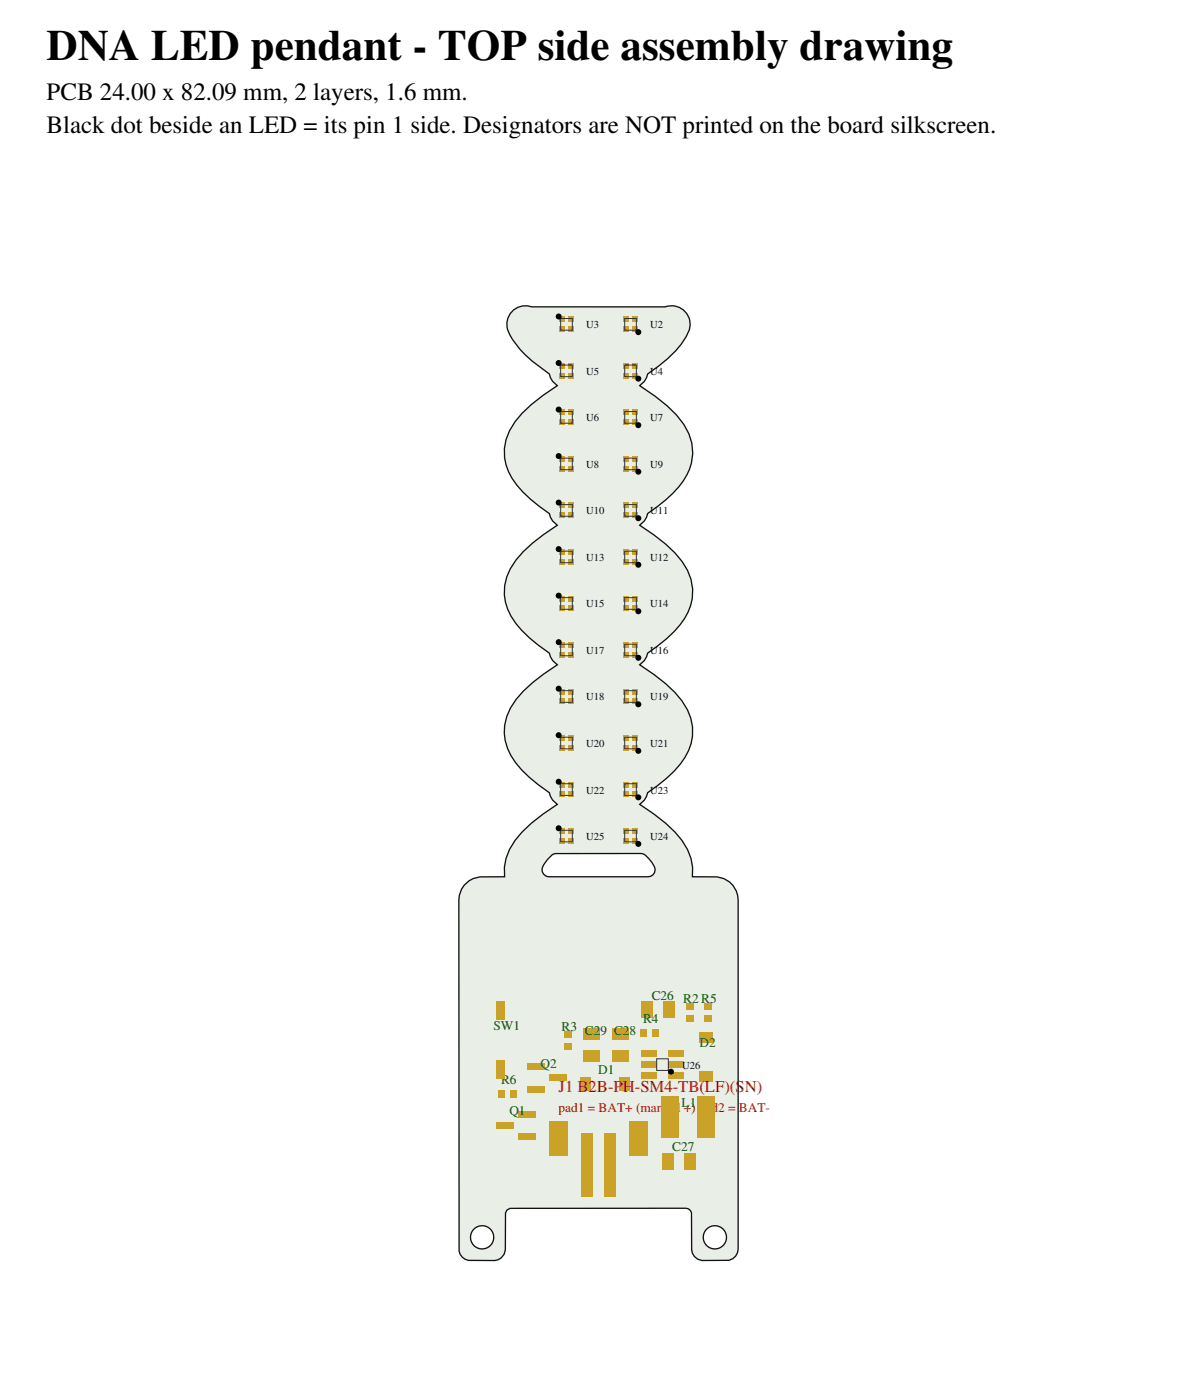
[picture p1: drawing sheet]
<svg xmlns="http://www.w3.org/2000/svg" width="127mm" height="149mm" viewBox="0 0 127 149" stroke-linecap="round" stroke-linejoin="round" font-family="sans-serif">
<path d="M54.5 32.9a1.98 1.98 0 0 1 1.9-.3h14.2a2.01 2.01 0 0 1 2.3 .7 2.01 2.01 0 0 1-.1 2.5 12 12 0 0 1-4.1 3.9l-.3 .8-.5 .4a15.3 15.3 0 0 1 4.7 4.2 5.3 5.3 0 0 1-.6 6.6 15.7 15.7 0 0 1-3.3 2.8l-.3 .8-.5 .5a16.2 16.2 0 0 1 4.5 3.8 5.2 5.2 0 0 1-.2 6.7 15.4 15.4 0 0 1-3.5 3l-.3 .8-.5 .5a16.2 16.2 0 0 1 4.5 3.8 5.2 5.2 0 0 1-.2 6.7 15.3 15.3 0 0 1-3.5 3.1l-.3 .7-.5 .5a16.2 16.2 0 0 1 4.5 3.8 5.3 5.3 0 0 1 1.1 3.9h2.6a2.47 2.47 0 0 1 2.2 2.5v37a1.24 1.24 0 0 1-1 1.2h-2.8a1.23 1.23 0 0 1-1.1-1.1v-3.9a.62 .62 0 0 0-.6-.5h-18.7l-.3 .1-.2 .4v3.9a1.23 1.23 0 0 1-1.1 1.1h-2.8a1.23 1.23 0 0 1-1-1v-37.2a2.47 2.47 0 0 1 2.2-2.5h2.6a5.6 5.6 0 0 1 1.9-4.8l1-.9 2.7-2-.5-.5-.3-.7a13.3 13.3 0 0 1-4.1-4 5.1 5.1 0 0 1 .6-6 16.9 16.9 0 0 1 4.3-3.6l-.5-.5-.3-.8a13.3 13.3 0 0 1-4.1-3.9 5.1 5.1 0 0 1 .6-6 16.9 16.9 0 0 1 4.3-3.6l-.5-.5-.3-.8a11.5 11.5 0 0 1-4.3-4.4 5.1 5.1 0 0 1 .6-5.3 16.2 16.2 0 0 1 4.5-3.9l-.5-.4-.3-.8a12.3 12.3 0 0 1-4.2-4.2 2.02 2.02 0 0 1 .4-2.6zM49.9 131.4a1.25 1.25 0 0 0 2.5 0 1.25 1.25 0 0 0-2.5 0zM74.6 131.4a1.25 1.25 0 0 0 2.5 0 1.25 1.25 0 0 0-2.5 0zM58.6 90.8a2.42 2.42 0 0 0-1.1 1.5 .74 .74 0 0 0 .8 .8h10.5a.74 .74 0 0 0 .6-1.1l-.2-.4a1.75 1.75 0 0 0-1.2-1h-9.1z" fill-rule="evenodd" fill="#e9efe6"/>
<g fill="none" stroke="#111" stroke-width=".14">
<path d="M54.5 32.9a1.98 1.98 0 0 1 1.9-.3h14.2a2.01 2.01 0 0 1 2.3 .7 2.01 2.01 0 0 1-.1 2.5 12 12 0 0 1-4.1 3.9l-.3 .8-.5 .4a15.3 15.3 0 0 1 4.7 4.2 5.3 5.3 0 0 1-.6 6.6 15.7 15.7 0 0 1-3.3 2.8l-.3 .8-.5 .5a16.2 16.2 0 0 1 4.5 3.8 5.2 5.2 0 0 1-.2 6.7 15.4 15.4 0 0 1-3.5 3l-.3 .8-.5 .5a16.2 16.2 0 0 1 4.5 3.8 5.2 5.2 0 0 1-.2 6.7 15.3 15.3 0 0 1-3.5 3.1l-.3 .7-.5 .5a16.2 16.2 0 0 1 4.5 3.8 5.3 5.3 0 0 1 1.1 3.9h2.6a2.47 2.47 0 0 1 2.2 2.5v37a1.24 1.24 0 0 1-1 1.2h-2.8a1.23 1.23 0 0 1-1.1-1.1v-3.9a.62 .62 0 0 0-.6-.5h-18.7l-.3 .1-.2 .4v3.9a1.23 1.23 0 0 1-1.1 1.1h-2.8a1.23 1.23 0 0 1-1-1v-37.2a2.47 2.47 0 0 1 2.2-2.5h2.6a5.6 5.6 0 0 1 1.9-4.8l1-.9 2.7-2-.5-.5-.3-.7a13.3 13.3 0 0 1-4.1-4 5.1 5.1 0 0 1 .6-6 16.9 16.9 0 0 1 4.3-3.6l-.5-.5-.3-.8a13.3 13.3 0 0 1-4.1-3.9 5.1 5.1 0 0 1 .6-6 16.9 16.9 0 0 1 4.3-3.6l-.5-.5-.3-.8a11.5 11.5 0 0 1-4.3-4.4 5.1 5.1 0 0 1 .6-5.3 16.2 16.2 0 0 1 4.5-3.9l-.5-.4-.3-.8a12.3 12.3 0 0 1-4.2-4.2 2.02 2.02 0 0 1 .4-2.6zM58.6 90.8l.3-.2h9.1a1.1 1.1 0 0 1 .9 .6 1.49 1.49 0 0 1 .5 1.4l-.1 .3-.5 .2h-10.5a.76 .76 0 0 1-.7-.5 .76 .76 0 0 1 .1-.8l.4-.5z"/>
<circle cx="51.2" cy="131.4" r="1.23"/>
<circle cx="75.8" cy="131.4" r="1.23"/>
</g>
<g fill="#c9a227">
<path d="M68.1 106.3h1.2v1.8h-1.2z"/>
<path d="M70.4 106.3h1.2v1.8h-1.2z"/>
<path d="M70.2 122.4h1.3v1.8h-1.3z"/>
<path d="M72.6 122.4h1.2v1.8h-1.2z"/>
<path d="M65 109.2h1.7v1.2h-1.7z"/>
<path d="M65 111.5h1.7v1.3h-1.7z"/>
<path d="M61.9 109.1h1.8v1.3h-1.8z"/>
<path d="M61.9 111.5h1.8v1.2h-1.8z"/>
<path d="M61.6 114.4h1.1v1.5h-1.1z"/>
<path d="M65.7 114.4h1.1v1.5h-1.1z"/>
<path d="M74.2 113.7h1.5v1.1h-1.5z"/>
<path d="M74.2 109.6h1.5v1.1h-1.5z"/>
<path d="M61.6 120.2h1.3v6.8h-1.3z"/>
<path d="M64.1 120.2h1.3v6.8h-1.3z"/>
<path d="M58.3 119h2v3.7h-2z"/>
<path d="M66.7 119h2v3.7h-2z"/>
<path d="M74 116.4h1.8v4.4h-1.8z"/>
<path d="M70.2 116.4h1.9v4.4h-1.9z"/>
<path d="M55 120.2h1.8v.8h-1.8z"/>
<path d="M55 117.9h1.8v.7h-1.8z"/>
<path d="M52.7 119.1h1.8v.7h-1.8z"/>
<path d="M56 112.9h1.8v.7h-1.8z"/>
<path d="M56 115.2h1.8v.8h-1.8z"/>
<path d="M58.3 114.1h1.8v.7h-1.8z"/>
<path d="M72.8 107.8h.8v.7h-.8z"/>
<path d="M72.8 106.6h.8v.6h-.8z"/>
<path d="M59.9 109.5h.8v.7h-.8z"/>
<path d="M59.9 110.8h.8v.7h-.8z"/>
<path d="M69.2 109.3h.7v.8h-.7z"/>
<path d="M68 109.3h.6v.8h-.6z"/>
<path d="M74.7 106.6h.8v.6h-.8z"/>
<path d="M74.7 107.8h.8v.7h-.8z"/>
<path d="M54.2 115.7h.6v.8h-.6z"/>
<path d="M52.9 115.7h.7v.8h-.7z"/>
<path d="M52.6 106.3h.9v2h-.9z"/>
<path d="M52.6 112.6h.9v2h-.9z"/>
<path d="M59.3 53.4h.6v.5h-.6z"/>
<path d="M60.3 53.4h.6v.5h-.6z"/>
<path d="M59.3 54.4h.6v.6h-.6z"/>
<path d="M60.3 54.4h.6v.6h-.6z"/>
</g>
<path d="M59.5 53.6h1.2v1.2h-1.2z" fill="none" stroke="#333" stroke-width=".11"/>
<circle cx="59.3" cy="53.4" r=".32" fill="#000"/>
<g fill="#c9a227">
<path d="M67.1 54.4h.6v.6h-.6z"/>
<path d="M66.1 54.4h.6v.6h-.6z"/>
<path d="M67.1 53.4h.6v.5h-.6z"/>
<path d="M66.1 53.4h.6v.5h-.6z"/>
</g>
<path d="M66.3 53.6h1.2v1.2h-1.2z" fill="none" stroke="#333" stroke-width=".11"/>
<circle cx="67.7" cy="55" r=".32" fill="#000"/>
<g fill="#c9a227">
<path d="M67.1 59.4h.6v.5h-.6z"/>
<path d="M66.1 59.4h.6v.5h-.6z"/>
<path d="M67.1 58.3h.6v.6h-.6z"/>
<path d="M66.1 58.3h.6v.6h-.6z"/>
</g>
<path d="M66.3 58.5h1.2v1.2h-1.2z" fill="none" stroke="#333" stroke-width=".11"/>
<circle cx="67.7" cy="60" r=".32" fill="#000"/>
<g fill="#c9a227">
<path d="M59.3 58.3h.6v.6h-.6z"/>
<path d="M60.3 58.3h.6v.6h-.6z"/>
<path d="M59.3 59.4h.6v.5h-.6z"/>
<path d="M60.3 59.4h.6v.5h-.6z"/>
</g>
<path d="M59.5 58.5h1.2v1.2h-1.2z" fill="none" stroke="#333" stroke-width=".11"/>
<circle cx="59.3" cy="58.3" r=".32" fill="#000"/>
<g fill="#c9a227">
<path d="M67.1 64.3h.6v.6h-.6z"/>
<path d="M66.1 64.3h.6v.6h-.6z"/>
<path d="M67.1 63.3h.6v.5h-.6z"/>
<path d="M66.1 63.3h.6v.5h-.6z"/>
</g>
<path d="M66.3 63.4h1.2v1.3h-1.2z" fill="none" stroke="#333" stroke-width=".11"/>
<circle cx="67.7" cy="64.9" r=".32" fill="#000"/>
<g fill="#c9a227">
<path d="M59.3 63.3h.6v.5h-.6z"/>
<path d="M60.3 63.3h.6v.5h-.6z"/>
<path d="M59.3 64.3h.6v.6h-.6z"/>
<path d="M60.3 64.3h.6v.6h-.6z"/>
</g>
<path d="M59.5 63.4h1.2v1.3h-1.2z" fill="none" stroke="#333" stroke-width=".11"/>
<circle cx="59.3" cy="63.2" r=".32" fill="#000"/>
<g fill="#c9a227">
<path d="M67.1 69.2h.6v.6h-.6z"/>
<path d="M66.1 69.2h.6v.6h-.6z"/>
<path d="M67.1 68.2h.6v.6h-.6z"/>
<path d="M66.1 68.2h.6v.6h-.6z"/>
</g>
<path d="M66.3 68.4h1.2v1.2h-1.2z" fill="none" stroke="#333" stroke-width=".11"/>
<circle cx="67.7" cy="69.8" r=".32" fill="#000"/>
<g fill="#c9a227">
<path d="M59.3 68.2h.6v.6h-.6z"/>
<path d="M60.3 68.2h.6v.6h-.6z"/>
<path d="M59.3 69.2h.6v.6h-.6z"/>
<path d="M60.3 69.2h.6v.6h-.6z"/>
</g>
<path d="M59.5 68.4h1.2v1.2h-1.2z" fill="none" stroke="#333" stroke-width=".11"/>
<circle cx="59.3" cy="68.2" r=".32" fill="#000"/>
<g fill="#c9a227">
<path d="M59.3 73.1h.6v.6h-.6z"/>
<path d="M60.3 73.1h.6v.6h-.6z"/>
<path d="M59.3 74.2h.6v.5h-.6z"/>
<path d="M60.3 74.2h.6v.5h-.6z"/>
</g>
<path d="M59.5 73.3h1.2v1.3h-1.2z" fill="none" stroke="#333" stroke-width=".11"/>
<circle cx="59.3" cy="73.1" r=".32" fill="#000"/>
<g fill="#c9a227">
<path d="M67.1 74.2h.6v.5h-.6z"/>
<path d="M66.1 74.2h.6v.5h-.6z"/>
<path d="M67.1 73.1h.6v.6h-.6z"/>
<path d="M66.1 73.1h.6v.6h-.6z"/>
</g>
<path d="M66.3 73.3h1.2v1.3h-1.2z" fill="none" stroke="#333" stroke-width=".11"/>
<circle cx="67.7" cy="74.8" r=".32" fill="#000"/>
<g fill="#c9a227">
<path d="M67.1 34.7h.6v.5h-.6z"/>
<path d="M66.1 34.7h.6v.5h-.6z"/>
<path d="M67.1 33.6h.6v.6h-.6z"/>
<path d="M66.1 33.6h.6v.6h-.6z"/>
</g>
<path d="M66.3 33.8h1.2v1.2h-1.2z" fill="none" stroke="#333" stroke-width=".11"/>
<circle cx="67.7" cy="35.3" r=".32" fill="#000"/>
<g fill="#c9a227">
<path d="M59.3 78.1h.6v.5h-.6z"/>
<path d="M60.3 78.1h.6v.5h-.6z"/>
<path d="M59.3 79.1h.6v.6h-.6z"/>
<path d="M60.3 79.1h.6v.6h-.6z"/>
</g>
<path d="M59.5 78.3h1.2v1.2h-1.2z" fill="none" stroke="#333" stroke-width=".11"/>
<circle cx="59.3" cy="78" r=".32" fill="#000"/>
<g fill="#c9a227">
<path d="M67.1 79.1h.6v.6h-.6z"/>
<path d="M66.1 79.1h.6v.6h-.6z"/>
<path d="M67.1 78.1h.6v.5h-.6z"/>
<path d="M66.1 78.1h.6v.5h-.6z"/>
</g>
<path d="M66.3 78.3h1.2v1.2h-1.2z" fill="none" stroke="#333" stroke-width=".11"/>
<circle cx="67.7" cy="79.7" r=".32" fill="#000"/>
<g fill="#c9a227">
<path d="M59.3 83h.6v.6h-.6z"/>
<path d="M60.3 83h.6v.6h-.6z"/>
<path d="M59.3 84.1h.6v.5h-.6z"/>
<path d="M60.3 84.1h.6v.5h-.6z"/>
</g>
<path d="M59.5 83.2h1.2v1.2h-1.2z" fill="none" stroke="#333" stroke-width=".11"/>
<circle cx="59.3" cy="83" r=".32" fill="#000"/>
<g fill="#c9a227">
<path d="M67.1 84.1h.6v.5h-.6z"/>
<path d="M66.1 84.1h.6v.5h-.6z"/>
<path d="M67.1 83h.6v.6h-.6z"/>
<path d="M66.1 83h.6v.6h-.6z"/>
</g>
<path d="M66.3 83.2h1.2v1.2h-1.2z" fill="none" stroke="#333" stroke-width=".11"/>
<circle cx="67.7" cy="84.6" r=".32" fill="#000"/>
<g fill="#c9a227">
<path d="M67.1 89h.6v.6h-.6z"/>
<path d="M66.1 89h.6v.6h-.6z"/>
<path d="M67.1 88h.6v.5h-.6z"/>
<path d="M66.1 88h.6v.5h-.6z"/>
</g>
<path d="M66.3 88.1h1.2v1.3h-1.2z" fill="none" stroke="#333" stroke-width=".11"/>
<circle cx="67.7" cy="89.6" r=".32" fill="#000"/>
<g fill="#c9a227">
<path d="M59.3 88h.6v.5h-.6z"/>
<path d="M60.3 88h.6v.5h-.6z"/>
<path d="M59.3 89h.6v.6h-.6z"/>
<path d="M60.3 89h.6v.6h-.6z"/>
</g>
<path d="M59.5 88.1h1.2v1.3h-1.2z" fill="none" stroke="#333" stroke-width=".11"/>
<circle cx="59.3" cy="87.9" r=".32" fill="#000"/>
<g fill="#c9a227">
<path d="M70.9 113.8h1.6v.8h-1.6z"/>
<path d="M70.9 112.6h1.6v.8h-1.6z"/>
<path d="M70.9 111.5h1.6v.7h-1.6z"/>
<path d="M68.1 111.5h1.6v.7h-1.6z"/>
<path d="M68.1 112.6h1.6v.8h-1.6z"/>
<path d="M68.1 113.8h1.6v.8h-1.6z"/>
</g>
<path d="M69.7 112.4h1.2v1.2h-1.2z" fill="none" stroke="#333" stroke-width=".11"/>
<circle cx="71.2" cy="113.8" r=".32" fill="#000"/>
<g fill="#c9a227">
<path d="M59.3 33.6h.6v.6h-.6z"/>
<path d="M60.3 33.6h.6v.6h-.6z"/>
<path d="M59.3 34.7h.6v.5h-.6z"/>
<path d="M60.3 34.7h.6v.5h-.6z"/>
</g>
<path d="M59.5 33.8h1.2v1.2h-1.2z" fill="none" stroke="#333" stroke-width=".11"/>
<circle cx="59.3" cy="33.6" r=".32" fill="#000"/>
<g fill="#c9a227">
<path d="M67.1 39.6h.6v.6h-.6z"/>
<path d="M66.1 39.6h.6v.6h-.6z"/>
<path d="M67.1 38.6h.6v.5h-.6z"/>
<path d="M66.1 38.6h.6v.5h-.6z"/>
</g>
<path d="M66.3 38.8h1.2v1.2h-1.2z" fill="none" stroke="#333" stroke-width=".11"/>
<circle cx="67.7" cy="40.2" r=".32" fill="#000"/>
<g fill="#c9a227">
<path d="M59.3 38.6h.6v.5h-.6z"/>
<path d="M60.3 38.6h.6v.5h-.6z"/>
<path d="M59.3 39.6h.6v.6h-.6z"/>
<path d="M60.3 39.6h.6v.6h-.6z"/>
</g>
<path d="M59.5 38.8h1.2v1.2h-1.2z" fill="none" stroke="#333" stroke-width=".11"/>
<circle cx="59.3" cy="38.5" r=".32" fill="#000"/>
<g fill="#c9a227">
<path d="M59.3 43.5h.6v.6h-.6z"/>
<path d="M60.3 43.5h.6v.6h-.6z"/>
<path d="M59.3 44.5h.6v.6h-.6z"/>
<path d="M60.3 44.5h.6v.6h-.6z"/>
</g>
<path d="M59.5 43.7h1.2v1.2h-1.2z" fill="none" stroke="#333" stroke-width=".11"/>
<circle cx="59.3" cy="43.5" r=".32" fill="#000"/>
<g fill="#c9a227">
<path d="M67.1 44.5h.6v.6h-.6z"/>
<path d="M66.1 44.5h.6v.6h-.6z"/>
<path d="M67.1 43.5h.6v.6h-.6z"/>
<path d="M66.1 43.5h.6v.6h-.6z"/>
</g>
<path d="M66.3 43.7h1.2v1.2h-1.2z" fill="none" stroke="#333" stroke-width=".11"/>
<circle cx="67.7" cy="45.1" r=".32" fill="#000"/>
<g fill="#c9a227">
<path d="M59.3 48.4h.6v.6h-.6z"/>
<path d="M60.3 48.4h.6v.6h-.6z"/>
<path d="M59.3 49.5h.6v.6h-.6z"/>
<path d="M60.3 49.5h.6v.6h-.6z"/>
</g>
<path d="M59.5 48.6h1.2v1.3h-1.2z" fill="none" stroke="#333" stroke-width=".11"/>
<circle cx="59.3" cy="48.4" r=".32" fill="#000"/>
<g fill="#c9a227">
<path d="M67.1 49.5h.6v.6h-.6z"/>
<path d="M66.1 49.5h.6v.6h-.6z"/>
<path d="M67.1 48.4h.6v.6h-.6z"/>
<path d="M66.1 48.4h.6v.6h-.6z"/>
</g>
<path d="M66.3 48.6h1.2v1.3h-1.2z" fill="none" stroke="#333" stroke-width=".11"/>
<circle cx="67.7" cy="50.1" r=".32" fill="#000"/>
<text font-size="4.6" x="4.9" y="6.3">DNA LED pendant - TOP side assembly drawing</text>
<g font-size="2.6">
<text x="4.9" y="10.6">PCB 24.00 x 82.09 mm, 2 layers, 1.6 mm.</text>
<text x="4.9" y="14.1">Black dot beside an LED = its pin 1 side. Designators are NOT printed on the board silkscreen.</text>
</g>
<text font-size="1.8" fill="#a00" x="59.3" y="115.9">J1 B2B-PH-SM4-TB(LF)(SN)</text>
<g font-size="1.4" fill="#060">
<text x="69.1" y="106.2">C26</text>
<text x="72.5" y="106.5">R2 R5</text>
<text x="52.4" y="109.4">SW1</text>
<text x="57.4" y="113.4">Q2</text>
<text x="59.6" y="109.4">R3</text>
<text x="62.1" y="109.9">C29 C28</text>
<text x="68.2" y="108.6">R4</text>
<text x="74.2" y="111.2">D2</text>
<text x="53.2" y="115">R6</text>
<text x="54" y="118.4">Q1</text>
<text x="63.5" y="114.1">D1</text>
<text x="72.3" y="117.5">L1</text>
<text x="71.3" y="122.2">C27</text>
</g>
<text font-size="1.4" fill="#a00" x="59.3" y="118">pad1 = BAT+ (marked +) pad2 = BAT-</text>
<g font-size="1.1" fill="#003">
<text x="62.2" y="34.9">U3</text>
<text x="69" y="34.9">U2</text>
<text x="62.2" y="39.8">U5</text>
<text x="69" y="39.8">U4</text>
<text x="62.2" y="44.7">U6</text>
<text x="69" y="44.7">U7</text>
<text x="62.2" y="49.7">U8</text>
<text x="69" y="49.7">U9</text>
<text x="62.2" y="54.6">U10</text>
<text x="62.2" y="59.5">U13</text>
<text x="69" y="54.6">U11</text>
<text x="69" y="59.5">U12</text>
<text x="62.2" y="64.5">U15</text>
<text x="69" y="64.5">U14</text>
<text x="62.2" y="69.4">U17</text>
<text x="69" y="69.4">U16</text>
<text x="62.2" y="74.4">U18</text>
<text x="69" y="74.4">U19</text>
<text x="62.2" y="79.3">U20</text>
<text x="69" y="79.3">U21</text>
<text x="62.2" y="84.2">U22</text>
<text x="62.2" y="89.2">U25</text>
<text x="69" y="84.2">U23</text>
<text x="69" y="89.2">U24</text>
<text x="72.4" y="113.4">U26</text>
</g>
</svg>
